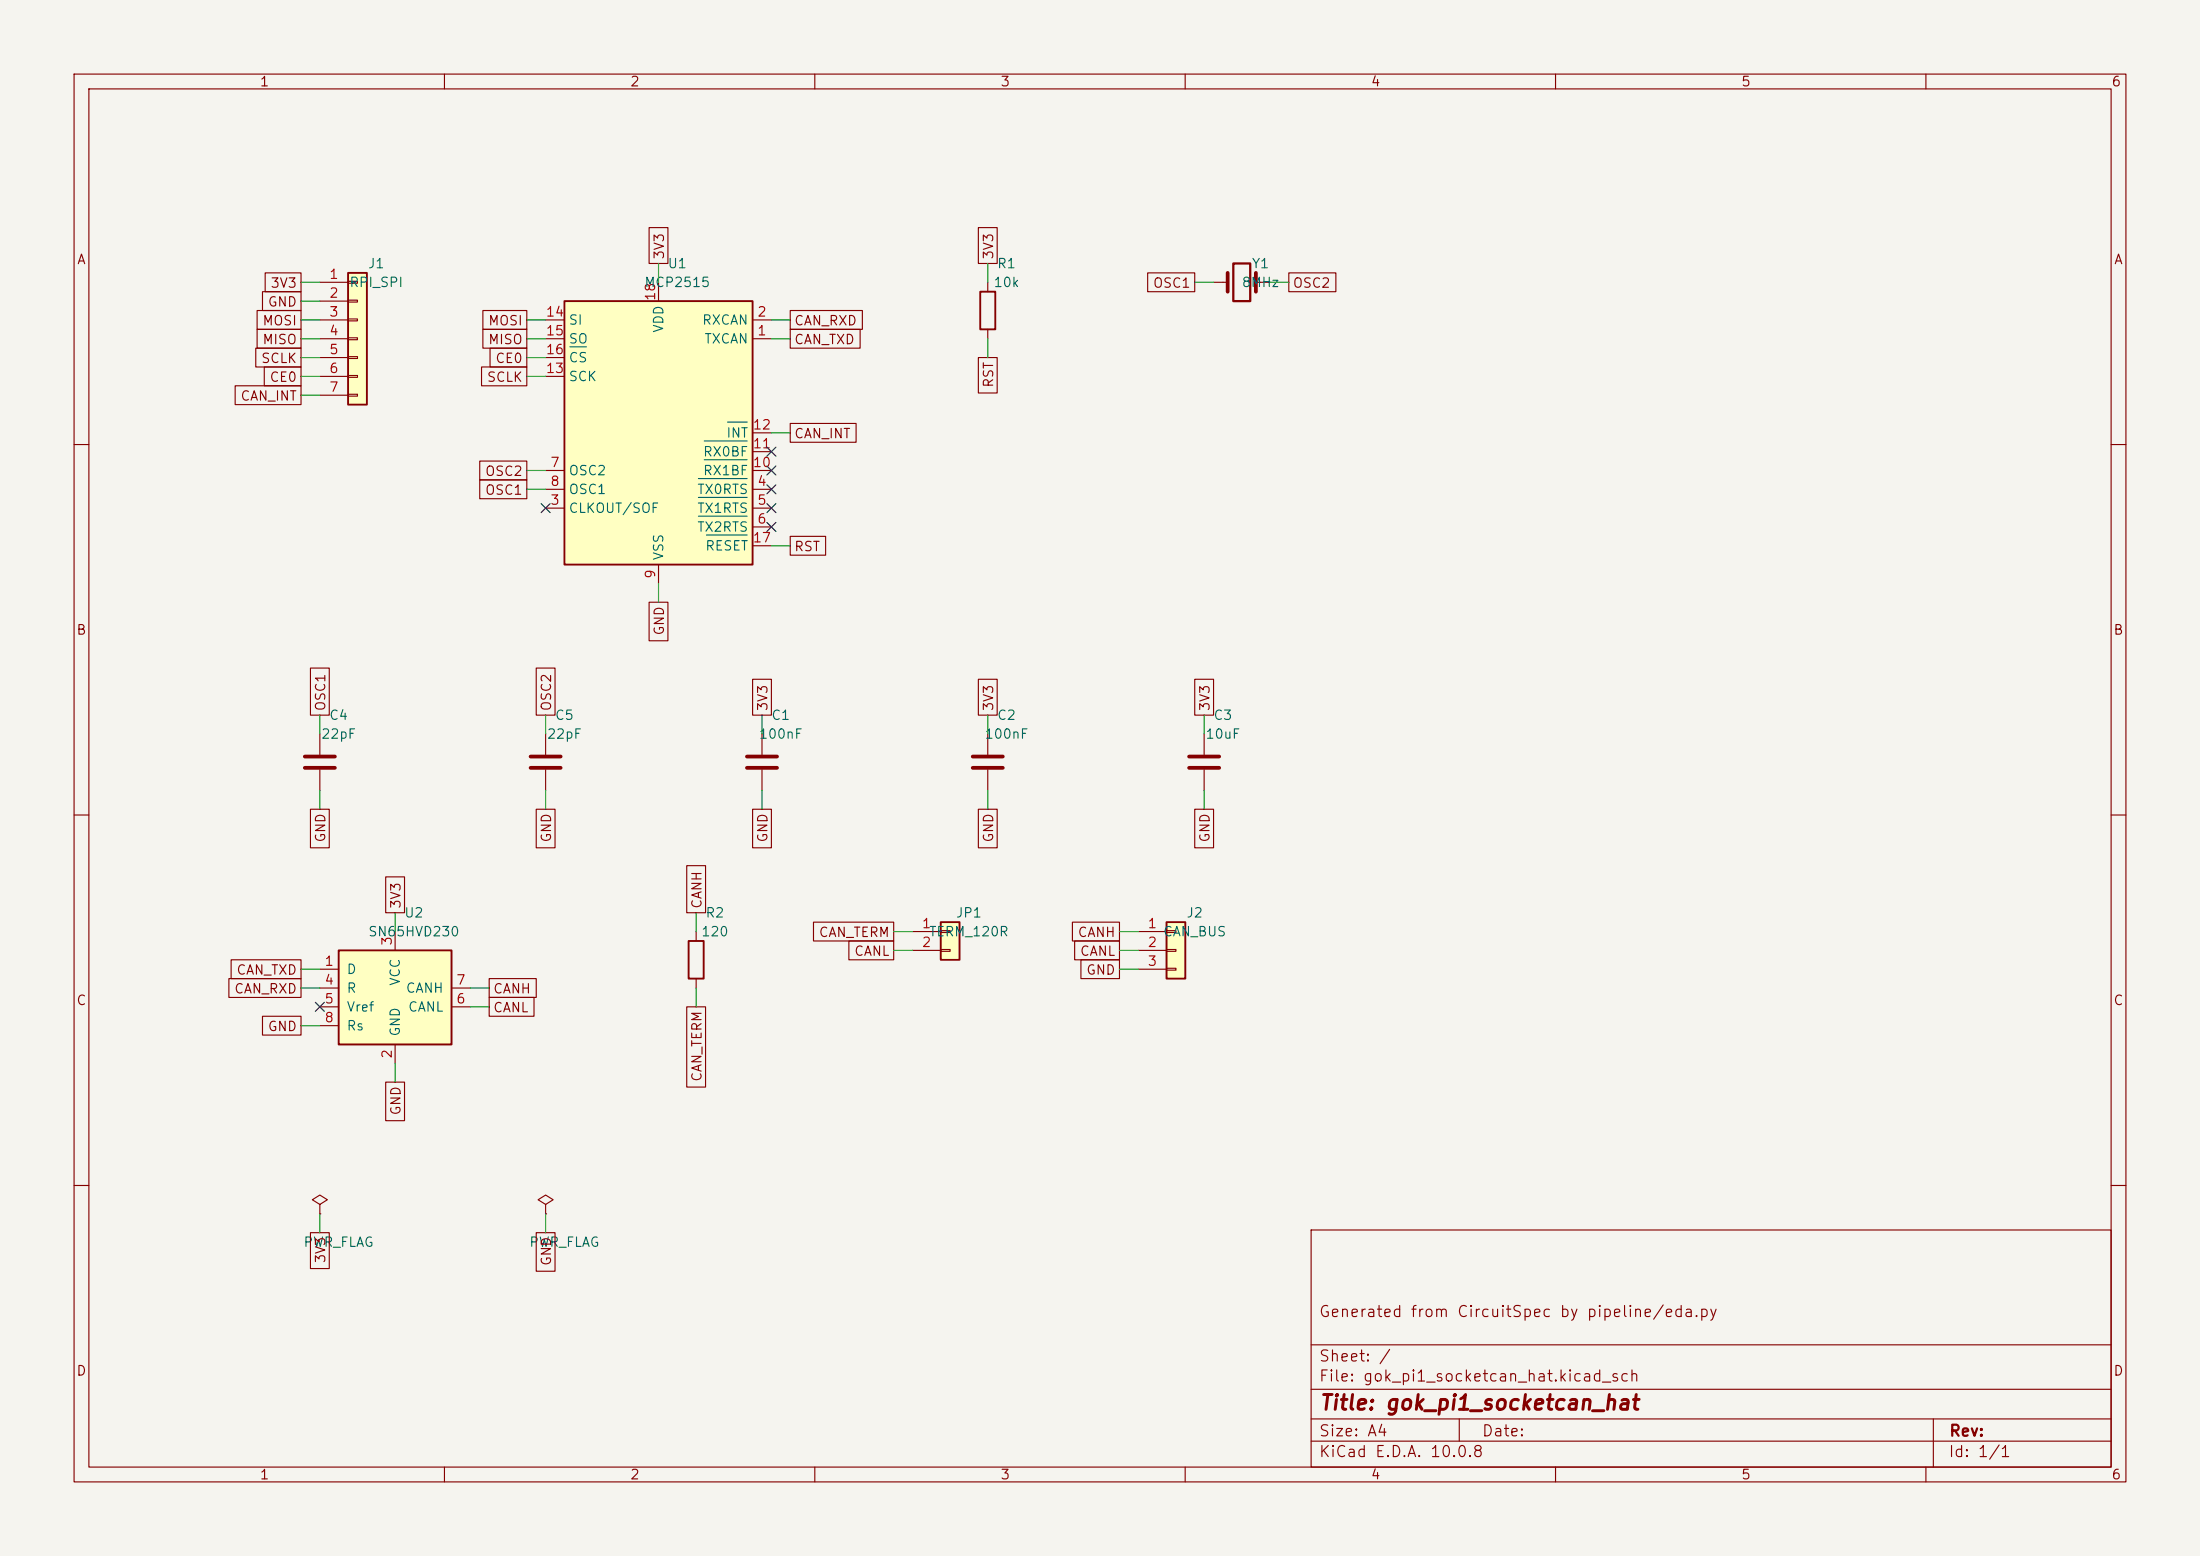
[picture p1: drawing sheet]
<svg xmlns="http://www.w3.org/2000/svg" width="297mm" height="210mm" viewBox="0 0 297 210" stroke-linecap="round" stroke-linejoin="round" font-family="sans-serif">
<path d="M0 0h297v210h-297z" fill="#f5f4ef" stroke="#f5f4ef" stroke-width=".14"/>
<g fill="none" stroke="#840000" stroke-width=".15">
<path d="M10 10h277v190h-277zM12 12h273v186h-273zM60 10v2M110 10v2M160 10v2M210 10v2M260 10v2M10 60h2M285 60h2M10 110h2M285 110h2M10 160h2"/>
<path d="M177 166h108v32h-108zM285 160h2M60 198v2M110 198v2M160 198v2M177 194.5h108M177 191.5h108M177 187.5h108M177 181.5h108M197 191.5v3M210 198v2M260 198v2"/>
<path d="M261 191.5v6.5"/>
</g>
<path d="M45.7 128.3h15.3v12.7h-15.3z" fill="#ffffc2"/>
<path d="M45.7 128.3h15.3v12.7h-15.3z" fill="none" stroke="#840000" stroke-width=".25"/>
<path d="M43.2 130.8h2.5M43.2 133.4h2.5M43.2 135.9h2.5M43.2 138.4h2.5M53.3 125.7v2.6M61 133.4h2.5M61 135.9h2.5M53.3 141v2.5M43.2 162.6l1-.7-1-.6-1 .6 1 .7v1.2M43.2 163.8h.1M73.7 162.6l1-.7-1-.6-1.1 .6 1.1 .7v1.2M73.7 163.8h.1" fill="none" stroke="#840000" stroke-width=".15"/>
<path d="M157.5 124.5h2.5v7.6h-2.5z" fill="#ffffc2"/>
<path d="M157.5 124.5h2.5v7.6h-2.5z" fill="none" stroke="#840000" stroke-width=".25"/>
<path d="M102.9 99.1v2.8M102.9 103.9v2.8M153.7 125.7h3.8M153.7 128.3h3.8M153.7 130.8h3.8M157.5 125.6h1.2v.3h-1.2zM157.5 128.1h1.2v.3h-1.2zM157.5 130.7h1.2v.2h-1.2z" fill="none" stroke="#840000" stroke-width=".15"/>
<path d="M100.8 102.1h4.1M100.8 103.6h4.1" fill="none" stroke="#840000" stroke-width=".51"/>
<path d="M47 36.8h2.5v17.8h-2.5z" fill="#ffffc2"/>
<path d="M47 36.8h2.5v17.8h-2.5zM93 127h2v5.1h-2z" fill="none" stroke="#840000" stroke-width=".25"/>
<g fill="none" stroke="#840000" stroke-width=".15">
<path d="M43.2 38.1h3.8M47 38h1.3v.2h-1.3zM43.2 40.6h3.8M43.2 43.2h3.8M43.2 45.7h3.8M43.2 48.3h3.8M43.2 50.8h3.8M43.2 53.3h3.8M47 40.5h1.3v.3h-1.3zM47 43.1h1.3v.2h-1.3zM47 45.6h1.3v.2h-1.3zM47 48.1h1.3v.3h-1.3z"/>
<path d="M47 50.7h1.3v.2h-1.3zM47 53.2h1.3v.3h-1.3zM73.7 99.1v2.8M73.7 103.9v2.8M94 125.7v1.3M94 132.1v1.3"/>
</g>
<path d="M71.6 102.1h4.1M71.6 103.6h4.1" fill="none" stroke="#840000" stroke-width=".51"/>
<path d="M76.2 40.6h25.4v35.6h-25.4z" fill="#ffffc2"/>
<path d="M76.2 40.6h25.4v35.6h-25.4z" fill="none" stroke="#840000" stroke-width=".25"/>
<g fill="none" stroke="#840000" stroke-width=".15">
<path d="M88.9 38.1v2.5M73.7 45.7h2.5M73.7 43.2h2.5M73.7 50.8h2.5M73.7 48.3h2.5M101.6 45.7h2.5M101.6 43.2h2.5M101.6 58.4h2.5M73.7 68.6h2.5M73.7 66h2.5M73.7 63.5h2.5M88.9 76.2v2.5"/>
<path d="M101.6 68.6h2.5M101.6 66h2.5M101.6 71.1h2.5M101.6 63.5h2.5M101.6 61h2.5M101.6 73.7h2.5"/>
</g>
<path d="M76.9 46.8h2.3M95.1 59.5h5.8M98.2 57h2.7M94.3 64.6h6.6M94.3 67.1h6.6M94.3 69.7h6.6M95.1 62.1h5.8M95.4 72.2h5.5" fill="none" stroke="#006464" stroke-width=".15"/>
<path d="M127 124.5h2.5v5h-2.5z" fill="#ffffc2"/>
<path d="M132.3 39.4h2.1v5.1h-2.1zM127 124.5h2.5v5h-2.5z" fill="none" stroke="#840000" stroke-width=".25"/>
<g fill="none" stroke="#840000" stroke-width=".15">
<path d="M35.4 39.4h5.2v2.5h-5.2zM35.8 36.8h4.8v2.6h-4.8zM87.6 30.7h2.6v4.9h-2.6zM132.1 30.7h2.5v4.9h-2.5zM133.3 38.1v1.3M154.9 36.8h6.4v2.6h-6.4zM163.8 38.1h1.9M169.5 38.1h1.9M174 36.8h6.3v2.6h-6.3zM31.7 52.1h8.9v2.5h-8.9zM34.5 47h6.1v2.5h-6.1zM34.7 44.4h5.9v2.6h-5.9z"/>
<path d="M34.7 41.9h5.9v2.6h-5.9zM35.7 49.5h4.9v2.6h-4.9zM65 49.5h6.1v2.6h-6.1zM65.2 41.9h5.9v2.6h-5.9zM65.2 44.4h5.9v2.6h-5.9zM66.2 47h4.9v2.5h-4.9zM106.7 57.1h8.9v2.6h-8.9zM106.7 44.4h9.4v2.6h-9.4zM106.7 41.9h9.7v2.6h-9.7zM132.1 48.3h2.5v4.7h-2.5zM133.3 44.5v1.2M64.8 64.8h6.3v2.5h-6.3z"/>
<path d="M64.8 62.2h6.3v2.6h-6.3zM106.7 72.4h4.8v2.5h-4.8zM41.9 90.2h2.6v6.3h-2.6zM43.2 99.1v2.8M72.4 90.2h2.5v6.3h-2.5zM87.6 81.3h2.6v5.2h-2.6zM101.6 91.7h2.5v4.8h-2.5zM132.1 91.7h2.5v4.8h-2.5zM133.3 99.1v2.8M161.3 91.7h2.5v4.8h-2.5zM162.6 99.1v2.8M41.9 109.2h2.6v5.2h-2.6z"/>
<path d="M43.2 103.9v2.8M52.1 118.3h2.5v4.9h-2.5zM72.4 109.2h2.5v5.2h-2.5zM92.7 116.8h2.6v6.4h-2.6zM101.6 109.2h2.5v5.2h-2.5zM132.1 109.2h2.5v5.2h-2.5zM133.3 103.9v2.8M161.3 109.2h2.5v5.2h-2.5zM162.6 103.9v2.8M30.9 132.1h9.7v2.5h-9.7zM31.2 129.5h9.4v2.6h-9.4zM35.4 137.2h5.2v2.5h-5.2z"/>
<path d="M66 134.6h6.1v2.6h-6.1zM66 132.1h6.4v2.5h-6.4zM92.7 135.9h2.6v10.8h-2.6zM109.8 124.5h10.8v2.5h-10.8zM114.6 127h6v2.5h-6zM123.2 125.7h3.8M123.2 128.3h3.8M127 125.6h1.3v.3h-1.3zM127 128.1h1.3v.3h-1.3zM144.8 124.5h6.3v2.5h-6.3zM145.1 127h6v2.5h-6zM145.9 129.5h5.2v2.6h-5.2z"/>
<path d="M52.1 146.1h2.5v5.2h-2.5zM41.9 166.4h2.6v4.8h-2.6zM72.4 166.4h2.5v5.2h-2.5z"/>
</g>
<path d="M165.7 36.8v2.6M169.5 36.8v2.6M41.1 102.1h4.1M41.1 103.6h4.1M131.3 102.1h4.1M131.3 103.6h4.1M160.5 102.1h4.1M160.5 103.6h4.1" fill="none" stroke="#840000" stroke-width=".51"/>
<path d="M166.5 35.6h2.3v5h-2.3z" fill="none" stroke="#840000" stroke-width=".3"/>
<g fill="none" stroke="#009600" stroke-width=".15">
<path d="M40.6 38.1h2.6M88.9 35.6v2.5M133.3 35.6v2.5M161.3 38.1h2.5M171.4 38.1h2.6M40.6 40.6h2.6M40.6 50.8h2.6M40.6 43.2h2.6M40.6 45.7h2.6M40.6 48.3h2.6M40.6 53.3h2.6M71.1 50.8h2.6"/>
<path d="M71.1 43.2h2.6M71.1 45.7h2.6M71.1 48.3h2.6M104.1 43.2h2.6M104.1 58.4h2.6M104.1 45.7h2.6M133.3 45.7v2.6M71.1 63.5h2.6M71.1 66h2.6M88.9 78.7v2.6M104.1 73.7h2.6M43.2 96.5v2.6"/>
<path d="M73.7 96.5v2.6M102.9 96.5v2.6M133.3 96.5v2.6M162.6 96.5v2.6M43.2 106.7v2.5M73.7 106.7v2.5M102.9 106.7v2.5M133.3 106.7v2.5M162.6 106.7v2.5M40.6 130.8h2.6M40.6 133.4h2.6M40.6 138.4h2.6"/>
<path d="M53.3 123.2v2.5M63.5 133.4h2.5M63.5 135.9h2.5M94 123.2v2.5M94 133.4v2.5M120.6 128.3h2.6M120.6 125.7h2.6M151.1 130.8h2.6M151.1 128.3h2.6M151.1 125.7h2.6M53.3 143.5v2.6M43.2 163.8v2.6"/>
<path d="M73.7 163.8v2.6"/>
</g>
<g fill="none" stroke="#000084" stroke-width=".15">
<path d="M73.1 68l1.2 1.2M74.3 68l-1.2 1.2M103.5 65.4l1.2 1.2M103.5 60.4l1.2 1.2M103.5 70.5l1.2 1.2M103.5 68l1.2 1.2M103.5 62.9l1.2 1.2M104.7 65.4l-1.2 1.2M104.7 60.4l-1.2 1.2M104.7 70.5l-1.2 1.2M104.7 68l-1.2 1.2M104.7 62.9l-1.2 1.2"/>
<path d="M42.6 135.3l1.2 1.2M43.8 135.3l-1.2 1.2"/>
</g>
<text font-size="2" fill="#840000" x="178" y="190.8">Title: gok_pi1_socketcan_hat</text>
<g font-size="1.5" fill="#840000">
<text x="178" y="178.1">Generated from CircuitSpec by pipeline/eda.py</text>
<text x="178" y="184.1">Sheet: /</text>
<text x="178" y="186.8">File: gok_pi1_socketcan_hat.kicad_sch</text>
<text x="178" y="197">KiCad E.D.A. 10.0.8</text>
<text x="178" y="194.2">Size: A4</text>
<text x="200" y="194.2">Date:</text>
<text x="263" y="197">Id: 1/1</text>
<text x="263" y="194.2">Rev:</text>
</g>
<g font-size="1.3" fill="#840000">
<text x="35" y="12">1</text>
<text x="85" y="12">2</text>
<text x="135" y="12">3</text>
<text x="185" y="12">4</text>
<text x="235" y="12">5</text>
<text x="285" y="12">6</text>
<text x="10.3" y="36">A</text>
<text x="90" y="35.1" transform="rotate(-90 90 35.1)">3V3</text>
<text x="134.4" y="35.1" transform="rotate(-90 134.4 35.1)">3V3</text>
<text x="285.3" y="36">A</text>
<text x="36.1" y="41.7">GND</text>
<text x="36.4" y="39.2">3V3</text>
<text x="155.6" y="39.2">OSC1</text>
<text x="174.4" y="39.2">OSC2</text>
<text x="35.3" y="46.8">MISO</text>
<text x="35.3" y="44.2">MOSI</text>
<text x="65.8" y="44.2">MOSI</text>
<text x="65.8" y="46.8">MISO</text>
<text x="107.1" y="46.8">CAN_TXD</text>
<text x="107.1" y="44.2">CAN_RXD</text>
<text x="35.2" y="49.3">SCLK</text>
<text x="36.3" y="51.9">CE0</text>
<text x="65.6" y="51.9">SCLK</text>
<text x="66.8" y="49.3">CE0</text>
<text x="134.4" y="52.4" transform="rotate(-90 134.4 52.4)">RST</text>
<text x="32.4" y="54.4">CAN_INT</text>
<text x="107.1" y="59.5">CAN_INT</text>
<text x="65.4" y="64.6">OSC2</text>
<text x="65.4" y="67.1">OSC1</text>
<text x="107.1" y="74.7">RST</text>
<text x="10.2" y="86">B</text>
<text x="90" y="85.9" transform="rotate(-90 90 85.9)">GND</text>
<text x="285.2" y="86">B</text>
<text x="44.2" y="96.1" transform="rotate(-90 44.2 96.1)">OSC1</text>
<text x="74.7" y="96.1" transform="rotate(-90 74.7 96.1)">OSC2</text>
<text x="103.9" y="96.1" transform="rotate(-90 103.9 96.1)">3V3</text>
<text x="134.4" y="96.1" transform="rotate(-90 134.4 96.1)">3V3</text>
<text x="163.6" y="96.1" transform="rotate(-90 163.6 96.1)">3V3</text>
<text x="44.2" y="113.8" transform="rotate(-90 44.2 113.8)">GND</text>
<text x="74.7" y="113.8" transform="rotate(-90 74.7 113.8)">GND</text>
<text x="103.9" y="113.8" transform="rotate(-90 103.9 113.8)">GND</text>
<text x="134.4" y="113.8" transform="rotate(-90 134.4 113.8)">GND</text>
<text x="163.6" y="113.8" transform="rotate(-90 163.6 113.8)">GND</text>
<text x="54.4" y="122.7" transform="rotate(-90 54.4 122.7)">3V3</text>
<text x="95" y="122.7" transform="rotate(-90 95 122.7)">CANH</text>
<text x="31.8" y="131.9">CAN_TXD</text>
<text x="110.5" y="126.8">CAN_TERM</text>
<text x="115.2" y="129.3">CANL</text>
<text x="145.4" y="126.8">CANH</text>
<text x="145.7" y="129.3">CANL</text>
<text x="146.6" y="131.9">GND</text>
<text x="10.2" y="136">C</text>
<text x="31.5" y="134.4">CAN_RXD</text>
<text x="66.5" y="136.9">CANL</text>
<text x="66.5" y="134.4">CANH</text>
<text x="285.2" y="136">C</text>
<text x="36.1" y="139.5">GND</text>
<text x="95" y="146.1" transform="rotate(-90 95 146.1)">CAN_TERM</text>
<text x="54.4" y="150.6" transform="rotate(-90 54.4 150.6)">GND</text>
<text x="44.2" y="170.6" transform="rotate(-90 44.2 170.6)">3V3</text>
<text x="74.7" y="170.9" transform="rotate(-90 74.7 170.9)">GND</text>
<text x="10.2" y="186">D</text>
<text x="285.2" y="186">D</text>
<text x="35" y="200">1</text>
<text x="85" y="200">2</text>
<text x="135" y="200">3</text>
<text x="185" y="200">4</text>
<text x="235" y="200">5</text>
<text x="285" y="200">6</text>
</g>
<g font-size="1.3" fill="#a90000">
<text x="44.4" y="38">1</text>
<text x="44.4" y="40.5">2</text>
<text x="88.8" y="40.7" transform="rotate(-90 88.8 40.7)">18</text>
<text x="44.4" y="43">3</text>
<text x="44.4" y="45.6">4</text>
<text x="73.6" y="43">14</text>
<text x="73.6" y="45.6">15</text>
<text x="102.1" y="45.6">1</text>
<text x="102.1" y="43">2</text>
<text x="44.4" y="48.1">5</text>
<text x="44.4" y="50.7">6</text>
<text x="44.4" y="53.2">7</text>
<text x="73.6" y="50.7">13</text>
<text x="73.6" y="48.1">16</text>
<text x="101.5" y="58.3">12</text>
<text x="74.2" y="63.4">7</text>
<text x="74.2" y="65.9">8</text>
<text x="101.5" y="63.4">10</text>
<text x="101.5" y="60.8">11</text>
<text x="102.1" y="65.9">4</text>
<text x="74.2" y="68.4">3</text>
<text x="102.1" y="68.4">5</text>
<text x="102.1" y="71">6</text>
<text x="101.5" y="73.5">17</text>
<text x="88.8" y="78.2" transform="rotate(-90 88.8 78.2)">9</text>
<text x="124.4" y="125.6">1</text>
<text x="154.8" y="125.6">1</text>
<text x="43.7" y="130.7">1</text>
<text x="53.2" y="127.7" transform="rotate(-90 53.2 127.7)">3</text>
<text x="124.4" y="128.1">2</text>
<text x="154.8" y="128.1">2</text>
<text x="154.8" y="130.7">3</text>
<text x="43.7" y="133.2">4</text>
<text x="43.7" y="135.8">5</text>
<text x="61.5" y="135.8">6</text>
<text x="61.5" y="133.2">7</text>
<text x="43.7" y="138.3">8</text>
<text x="53.2" y="143" transform="rotate(-90 53.2 143)">2</text>
</g>
<g font-size="1.3" fill="#006464">
<text x="47.1" y="39.1">RPI_SPI</text>
<text x="49.6" y="36.5">J1</text>
<text x="86.9" y="39.1">MCP2515</text>
<text x="90" y="36.5">U1</text>
<text x="134" y="39.1">10k</text>
<text x="134.5" y="36.5">R1</text>
<text x="167.5" y="39.1">8MHz</text>
<text x="168.9" y="36.5">Y1</text>
<text x="76.7" y="44.1">SI</text>
<text x="76.7" y="46.7">SO</text>
<text x="89.9" y="45" transform="rotate(-90 89.9 45)">VDD</text>
<text x="94.7" y="44.1">RXCAN</text>
<text x="95" y="46.7">TXCAN</text>
<text x="76.7" y="51.8">SCK</text>
<text x="76.7" y="49.2">CS</text>
<text x="98" y="59.4">INT</text>
<text x="76.7" y="64.5">OSC2</text>
<text x="94.8" y="64.5">RX1BF</text>
<text x="94.8" y="61.9">RX0BF</text>
<text x="76.7" y="69.5">CLKOUT/SOF</text>
<text x="76.7" y="67">OSC1</text>
<text x="94" y="67">TX0RTS</text>
<text x="94" y="69.5">TX1RTS</text>
<text x="89.9" y="75.7" transform="rotate(-90 89.9 75.7)">VSS</text>
<text x="94" y="72.1">TX2RTS</text>
<text x="95.1" y="74.6">RESET</text>
<text x="43.3" y="100">22pF</text>
<text x="44.4" y="97.5">C4</text>
<text x="73.7" y="100">22pF</text>
<text x="74.8" y="97.5">C5</text>
<text x="102.4" y="100">100nF</text>
<text x="104" y="97.5">C1</text>
<text x="132.8" y="100">100nF</text>
<text x="134.5" y="97.5">C2</text>
<text x="162.6" y="100">10uF</text>
<text x="163.7" y="97.5">C3</text>
<text x="54.5" y="124.2">U2</text>
<text x="95.2" y="124.2">R2</text>
<text x="129" y="124.2">JP1</text>
<text x="160.1" y="124.2">J2</text>
<text x="46.7" y="131.8">D</text>
<text x="49.6" y="126.7">SN65HVD230</text>
<text x="94.6" y="126.7">120</text>
<text x="125.3" y="126.7">TERM_120R</text>
<text x="156.9" y="126.7">CAN_BUS</text>
<text x="46.7" y="134.3">R</text>
<text x="46.7" y="136.9">Vref</text>
<text x="54.3" y="133.1" transform="rotate(-90 54.3 133.1)">VCC</text>
<text x="54.7" y="134.3">CANH</text>
<text x="55" y="136.9">CANL</text>
<text x="46.7" y="139.4">Rs</text>
<text x="54.3" y="140" transform="rotate(-90 54.3 140)">GND</text>
<text x="40.9" y="168.6">PWR_FLAG</text>
<text x="71.4" y="168.6">PWR_FLAG</text>
</g>
</svg>
